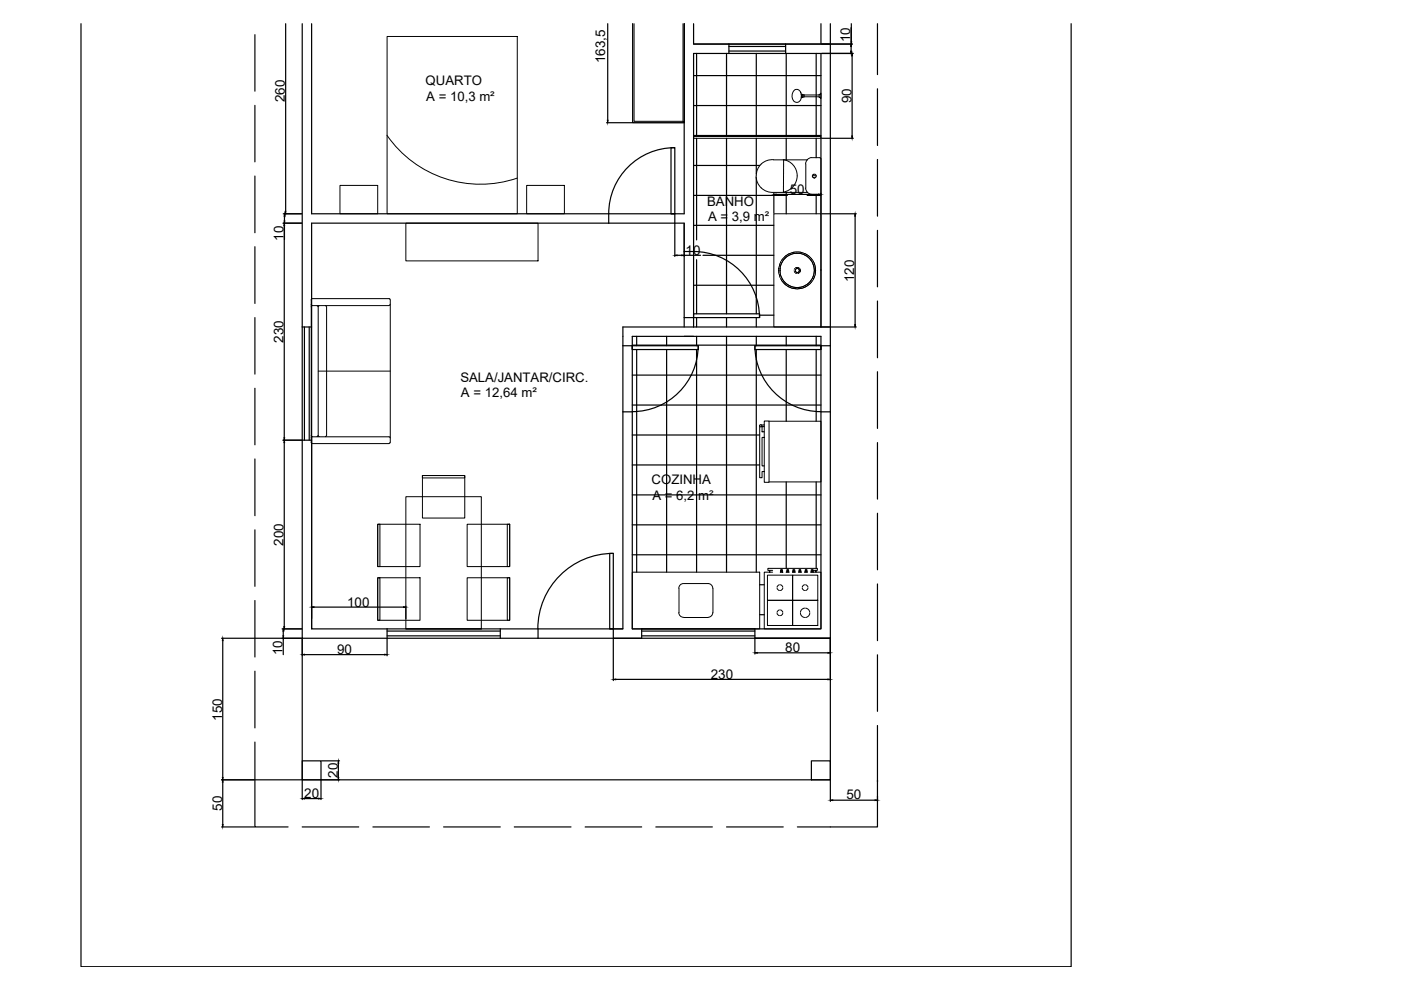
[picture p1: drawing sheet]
<svg xmlns="http://www.w3.org/2000/svg" width="297mm" height="210mm" viewBox="0 0 297 210" stroke-linecap="round" stroke-linejoin="round" font-family="sans-serif">
<!-- layer: hachura -->
<g fill="none" stroke="#000" stroke-width=".25">
<path d="M147.1 16h27M147.7 11.3v17.6M154 11.3v17.6M160.3 11.3v17.6M166.7 11.3v17.6M173 11.3v17.6M147.1 22.4h27M147.1 28.7h27M147.1 35.1h14M147.7 29.3v21.6M154 29.3v37.2M160.3 29.3v7.6"/>
<path d="M160.3 37.6v28.9M166.7 29.3v4.6M173 29.3v4.1M147.1 41.4h19.8M147.1 47.8h17M147.7 55.1v11.4M149 54.1h15.1M166.7 40.8v4.5M171.1 41.4h3M173 41.2v4.1M134.1 73.2h40M135 71.3v2"/>
<path d="M141.3 71.3v2M146.6 79.5h27.5M147.1 60.5h17M147.7 67.3v2M147.7 71.3v2M147.7 76.6v44.7M154 67.3v2M154 71.3v50M160.3 67.3v2M160.3 71.3v2M160.3 74.1v47.2M161.1 66.8h3"/>
<path d="M166.7 74.1v15.2M166.7 71.3v2M173 74.1v15.2M173 71.3v2M134.1 92.2h27M134.1 98.6h27M135 87.3v34M140.2 85.9h33.9M141.3 85.3v36M134.1 104.9h40M134.1 111.3h40M134.1 117.6h40"/>
<path d="M166.7 102.2v18.3M173 102.2v18.3M161.1 124h.9M161.1 130.3h.9M173 120.9v.4"/>
</g>
<!-- layer: equip banheiro -->
<g fill="none" stroke="#000" stroke-width=".21">
<path d="M168.4 19.1a.97 .97 0 0 1 1.1 0 .97 .97 0 0 1 .4 1 1.09 1.09 0 0 1-.2 1.3 1.09 1.09 0 0 1-1.2 .2 1.67 1.67 0 0 1-.1-2.5zM169.9 19.9v.8M169.9 20l.6 .1h3.2l.4-.3v1.1l-.4-.4h-3.2l-.6 .2M147.1 28.9h27v.4h-27zM160.3 37.3a3.5 3.5 0 0 0 3.7 3.5M166.1 33.8a3.5 3.5 0 0 1 2.9 3.5 3.5 3.5 0 0 1-2.9 3.4M166.1 33.9a8.6 8.6 0 0 0-3.5 .1 3.4 3.4 0 0 0-2.3 3.3M170.2 20.1v.5M170.3 20.1v.5M170.5 20.1v.4M170.8 39.9a1.42 1.42 0 0 0 1.3 1.3M170.8 34.8v5.1"/>
<path d="M171.2 33.9h-5.1v6.9h5.1M172.1 33.4a1.42 1.42 0 0 0-1.3 1.3M172.1 33.4h1.7M172.2 37.3h.8M173.7 20.1v.4M173.8 33.4l.2 .2M174.1 33.6v7.4M164.1 45.3h10v24h-10zM164.1 40.8h2M172.1 41.2h1.7M174 41l-.2 .2"/>
<circle cx="172.7" cy="37.3" r=".41"/>
</g>
<g fill="none" stroke="#000" stroke-width=".21">
<path d="M82.1 7.7h27.6v37.6h-27.6zM134.4 5v20.7h10.4l.3 .3h-11v-21v21h11v-21v21l-.3-.3v-20.7M72.1 39.3h8v6h-8zM82 28.7a24.1 24.1 0 0 0 27.7 9.1M111.7 39.3h8v6h-8zM86 47.3h28.1v8h-28.1zM66 64.5l.2 .3-.2 .2M66.2 63.3l-.2 .2v30.3M66.2 63.3h16.3l.2 .2M67.2 64.8l.2 .2M67.5 78.7h15.2M67.7 64.8l-.2 .2v27.4l.2 .2"/>
<path d="M69 64.8l.2 .2v27.4l-.2 .2M82.7 64.5l-.2 .3h-16.3M82.7 63.6v30.2M66 93.8l.2 .2M66 92.3l.2 .3M66.2 92.6l-.2 .2M66.2 92.6h16.3l.2 .2M67.4 92.3l-.2 .3M82.7 93.8l-.2 .2-16.3 .1M80.1 111.2h9v8.9h-9zM80.1 111.2h.4v8.9h-.4zM86 105.3h16.1v28h-16.1z"/>
<path d="M89.6 100.8h8.9v9h-8.9zM89.6 100.8h8.9v.5h-8.9zM99 111.2h9.1v8.9h-9.1zM107.6 111.2h.5v8.9h-.5zM80.1 122.5h9v9h-9zM80.1 122.5h.4v9h-.4zM99 122.5h9.1v9h-9.1zM107.6 122.5h.5v9h-.5z"/>
</g>
<!-- layer: Plumbing-Fixtures_Hachura -->
<g fill="none" stroke="#fff" stroke-width=".21">
<path d="M165.1 57v.3l.1-.7-.1 1.1M165.4 57v.3v-.7v1.1M168.4 57.3v-.1v.3l.1-.4-.1 .4 .1-.4v.5M168.5 57v.6v-.6M168.5 57v.6M168.6 56.9l-.1 .8 .1-.7M168.6 56.9v.8M168.6 56.9l-.1 .8M168.7 57.1l-.1 .5M168.7 57.1l-.1 .4v-.4v.4v-.3v.1M168.7 57.1v.5v-.5M168.7 57v.6"/>
<path d="M168.8 57l-.1 .6 .1-.6M168.8 57l-.1 .7M168.8 57v.7v-.7M168.9 56.9v.9l.1-.9M168.9 57l-.1 .7M169.1 56.9v.9l.1-.9v.9M169.3 57.7v-.7v.7M169.3 57l-.1 .7M169.4 57.1l-.1 .6M169.4 57.1v.5M169.4 57.2v.4v-.4v.4v-.4v.3l.1-.2v.1M169.5 57.7l.1-.6-.1 .6"/>
<path d="M169.6 57l-.2 .8M169.6 57.1v.6v-.6v.5v-.4v.4l.1-.4v.2M172.6 57v1l.1-.7M172.9 57l-.1 1.1 .1-.8"/>
</g>
<g fill="#fff" stroke="#fff" stroke-width=".21">
<path d="M172.9 57l-.2 1.4zM172.8 56.6l-.1 1.8zM172.8 56.6l-.2 2.2zM172.7 56.2l-.1 2.6zM172.7 56.2l-.2 3 .1-.4zM172.6 55.8l.1 .4-.2 3zM172.6 55.8l-.4 3.7 .3-.3zM172.5 55.5l.1 .3-.4 3.7zM172.5 55.5l-.5 4.3 .2-.3zM172.2 55.1l.3 .4-.5 4.3zM172.2 55.1l-.4 5 .2-.3zM172 54.8l.2 .3-.4 5zM172 54.8l-.5 5.6 .3-.3zM171.8 54.6l.2 .2-.5 5.6zM171.8 54.6l-.6 6 .3-.2zM171.5 54.3l.3 .3-.6 6zM171.5 54.3l-.7 6.5 .4-.2zM171.2 54.1l.3 .2-.7 6.5zM171.2 54.1l-.7 6.8 .3-.1zM170.8 53.9l.4 .2-.7 6.8zM170.8 53.9l-.7 7.2 .4-.2zM170.5 53.7l.3 .2-.7 7.2zM170.5 53.7l-.7 7.5 .3-.1zM170.1 53.6l.4 .1-.7 7.5zM170.1 53.6l-.7 7.6h.4zM169.8 53.5l.3 .1-.7 7.6zM169.8 53.5l-.8 7.7h.4zM169.4 53.5h.4l-.8 7.7zM169.4 53.5l-.8 7.7h.4zM169 53.5h.4l-.8 7.7zM169 53.5l-.7 7.7h.3zM168.6 53.5h.4l-.7 7.7zM168.6 53.5l-.7 7.6 .4 .1zM168.3 53.5h.3l-.7 7.6zM168.3 53.5l-.8 7.4 .4 .2zM167.9 53.6l.4-.1-.8 7.4zM167.9 53.6l-.7 7.2 .3 .1zM167.5 53.7l.4-.1-.7 7.2zM167.5 53.7l-.6 6.9 .3 .2zM167.2 53.9l.3-.2-.6 6.9zM167.2 53.9l-.7 6.5 .4 .2zM166.9 54.1l.3-.2-.7 6.5zM166.9 54.1l-.6 6 .2 .3zM166.5 54.3l.4-.2-.6 6zM166.5 54.3l-.5 5.5 .3 .3zM166.5 54.3l-.5 5.5 .3-5.2zM166.3 54.6l-.5 4.9 .2 .3zM166.3 54.6l-.5 4.9 .2-4.7zM166 54.8l-.4 4.4 .2 .3zM166 54.8l-.4 4.4 .2-4.1zM165.8 55.1l-.4 3.7 .2 .4zM165.8 55.1l-.4 3.7 .2-3.3zM165.6 55.5l-.3 2.9 .1 .4zM165.6 55.5l-.3 2.9 .1-2.6zM165.4 55.8l-.1 2.6zM165.4 55.8l-.2 2.3zM165.3 56.2l-.1 1.9zM165.3 56.2l-.2 1.5z"/>
<path d="M172.6 57l-.1 1.4zM172.6 56.6l-.1 1.8zM172.6 56.6l-.2 2.1zM172.5 56.3l-.1 2.4zM172.5 56.3l-.3 2.7zM172.4 56l.1 .3-.3 2.7zM172.4 56l-.4 3.3 .2-.3zM172.2 55.6l.2 .4-.4 3.3zM172.2 55.6l-.4 4 .2-.3zM172 55.3l.2 .3-.4 4zM172 55.3l-.4 4.6 .2-.3zM171.8 55l.2 .3-.4 4.6zM171.8 55l-.5 5.1 .3-.2zM171.6 54.8l.2 .2-.5 5.1zM171.6 54.8l-.5 5.6 .2-.3zM171.3 54.5l.3 .3-.5 5.6zM171.3 54.5l-.6 6 .4-.1zM171.1 54.3l.2 .2-.6 6zM171.1 54.3l-.7 6.4 .3-.2zM170.7 54.1l.4 .2-.7 6.4zM170.7 54.1l-.6 6.7 .3-.1zM170.4 54l.3 .1-.6 6.7zM170.4 54l-.7 6.9 .4-.1zM170.1 53.8l.3 .2-.7 6.9zM170.1 53.8l-.7 7.1h.3zM169.7 53.7l.4 .1-.7 7.1zM169.7 53.7l-.7 7.3 .4-.1zM169.4 53.7h.3l-.7 7.3zM169.4 53.7l-.8 7.2 .4 .1zM169 53.7h.4l-.8 7.2zM169 53.7l-.7 7.2h.3zM168.6 53.7h.4l-.7 7.2zM168.6 53.7l-.6 7.1 .3 .1zM168.3 53.7h.3l-.6 7.1zM168.3 53.7l-.7 7 .4 .1zM168 53.8l.3-.1-.7 7zM168 53.8l-.7 6.7 .3 .2zM167.6 54l.4-.2-.7 6.7zM167.6 54l-.6 6.4 .3 .1zM167.3 54.1l.3-.1-.6 6.4zM167.3 54.1l-.6 6 .3 .3zM167 54.3l.3-.2-.6 6zM167 54.3l-.6 5.6 .3 .2zM166.7 54.5l.3-.2-.6 5.6zM166.7 54.5l-.5 5.1 .2 .3zM166.7 54.5l-.5 5.1 .2-4.8zM166.4 54.8l-.4 4.5 .2 .3zM166.4 54.8l-.4 4.5 .2-4.3zM166.2 55l-.4 4 .2 .3zM166.2 55l-.4 4 .2-3.7zM166 55.3l-.4 3.4 .2 .3zM166 55.3l-.4 3.4 .2-3.1zM165.8 55.6l-.3 2.8 .1 .3zM165.8 55.6l-.3 2.8 .1-2.4zM165.6 56l-.1 2.4zM165.6 56l-.2 2zM165.5 56.3l-.1 1.7zM165.5 56.3l-.1 1.4z"/>
<path d="M169.5 56.9l-.1 .9zM169.5 56.9l-.1 1zM169.4 56.9v1zM169.4 56.9l-.1 1zM169.4 56.8l-.1 1.1zM169.4 56.8l-.1 1.1zM169.3 56.8v1.1zM169.3 56.8l-.1 1.1zM169.3 56.8l-.1 1.1zM169.3 56.8l-.2 1.2zM169.2 56.8l-.1 1.2zM169.2 56.8l-.1 1.2zM169.1 56.8v1.2zM169.1 56.8l-.1 1.2zM169.1 56.7l-.1 1.3zM169.1 56.7l-.1 1.3zM169 56.7v1.3zM169 56.7l-.1 1.3zM169 56.7l-.1 1.3zM169 56.7l-.1 1.3zM168.9 56.8v1.1zM168.9 56.8l-.1 1.1zM168.9 56.8l-.1 1.1zM168.9 56.8l-.1 1.1zM168.8 56.8l-.1 1.1zM168.8 56.8l-.1 1.1zM168.7 56.8v1.1zM168.7 56.8v1.1zM168.7 56.8l-.1 1zM168.7 56.8l-.1 1zM168.7 56.8l-.1 1zM168.6 56.9v.9z"/>
<path d="M169.1 56.9v.9zM169.1 56.9l-.1 .9zM169.1 56.9l-.1 .9zM169.1 56.9l-.1 .9zM169 56.9v.9zM169 56.9v.9zM169 56.9l-.1 .9zM169 56.9l-.1 .9z"/>
</g>
<g fill="none" stroke="#000" stroke-width=".21">
<circle cx="169" cy="57.3" r="3.6"/>
<circle cx="169" cy="57.3" r="3.9"/>
<circle cx="169" cy="57.4" r=".62"/>
<circle cx="169" cy="57.3" r=".45"/>
</g>
<!-- layer: Plumbing-Fixtures -->
<g fill="none" stroke="#000" stroke-width=".21">
<path d="M174.1 57.3h.1"/>
<circle cx="169" cy="57.3" r="3.6"/>
<circle cx="169" cy="57.3" r="3.9"/>
<circle cx="169" cy="57.4" r=".45"/>
<circle cx="169" cy="57.3" r=".63"/>
</g>
<!-- layer: equip cozinha -->
<g fill="none" stroke="#000" stroke-width=".21">
<path d="M161.1 90.1h.9v-.8h1.1v13h-1.1v-2.3h-.4v1.3h-.5zM161.5 90.1a.24 .24 0 0 1-.2 .4 .24 .24 0 0 1-.2-.3M161.5 90.5h.1M161.6 92.7h.4v6.1h-.4zM161.6 90.5h.4v1.1h-.4zM162 90.1v.4M162 91.6v1.1M162 98.8v1.2M163.1 89.3h11v12.9h-11M134.1 121.3h27v12h-27zM143.9 129.9a.99 .99 0 0 0 1 1M144 124.7v5.2"/>
<path d="M144.9 130.9h5.2M150.1 123.7a.99 .99 0 0 1 1 1M150.1 123.7h-5.2a.99 .99 0 0 0-1 1M151.1 129.9a.99 .99 0 0 1-1 1M151.2 124.7v5.2M162.7 127.3h5.3v5.3h-5.3zM162.7 121.9h5.3v5.4h-5.3zM162.8 120.5h10.5v.4h-.4v.4h1.2v12h-12.1v-12h1.2v-.4h-.4zM163.2 121.3h.6M163.2 120.9h.6M164.8 130l.5 .5M164.8 124.7l.5 .5"/>
<path d="M165.3 129.3l-.5 .5M165.3 124l-.5 .5M165.5 129.3l.5 .5M165.5 124l.5 .5M165.5 120.8h.4l.1 .5h-.6zM165.5 121.2h.1M165.6 121.3v-.5h.2v.5M165.8 121.2h.1M166 130l-.5 .5M166 124.7l-.5 .5M166.8 120.8h.4l.1 .5h-.6zM166.8 121.2h.1"/>
<path d="M166.9 121.3v-.5h.2v.5M167.1 121.2h.1M168 127.3h5.4v5.3h-5.4zM168 121.9h5.4v5.4h-5.4zM168.1 120.8h.4l.1 .5h-.6zM168.1 121.2h.1M168.2 121.3v-.5h.2v.5M168.4 121.2h.1M169.4 120.8h.4l.1 .5h-.6zM169.4 121.2h.1M169.5 121.3v-.5h.2v.5M169.7 121.2h.1"/>
<path d="M169.7 130a.99 .99 0 0 0 .9 .9M170.1 124.7l.5 .5M170.6 124l-.5 .5M170.6 128.9a.99 .99 0 0 0-.9 .9M170.7 120.8h.4l.1 .5h-.6zM170.7 121.2h.1M170.8 128.9a.99 .99 0 0 1 .9 .9M170.8 124l.5 .5M170.8 121.3v-.5h.2v.5M171 121.2h.1M171.3 124.7l-.5 .5M171.7 130a.99 .99 0 0 1-.9 .9"/>
<path d="M172 121.2h.1M172.1 121.3v-.5h.2v.5M172.3 121.2h.1M172.4 120.9h.5M172.5 121.3l-.1-.5h-.4l-.1 .5h1"/>
</g>
<!-- layer: alvenaria -->
<g fill="none" stroke="#000" stroke-width=".25">
<path d="M64.1 5v64.3h2v-22h63v-2h-63v-40.3M145.1 5v40.3h-2.8M147.1 5v4.3h7.4v2h-7.4v42h-2v-6h-2v-2M134.1 74.1v-2.8h40v2.8M145.1 69.3v-2h2v2M174.1 69.3v-58h-7.5v-2h9.5v64h-2M176.1 69.3h-44v4h2M66.1 92.5v40.8h16v2h-18v-42h2v40M86 133.3h16.1M106.1 133.3h8v2h-8zM129.3 133.3h2.8M130 135.3h6"/>
<path d="M136 133.3v2M160 133.3v2h16.1h-16.1h16.1v-48h-2v46h-40v-46h-2v46h-2.1v2h6"/>
</g>
<!-- layer: portas -->
<path d="M142.3 31.3h.8v14h-.8zM143.1 31.3a14 14 0 0 0-14 14M147 53.3a14 14 0 0 1 14 14M134.1 73.3h14v.8h-14zM147.1 66.5h14v.8h-14zM148 73.3a14 14 0 0 1-14 14M160 73.3a14 14 0 0 0 14 14M160 73.3h14.1v.8h-14.1zM129.3 117.3h.7v16h-.7zM130 117.3a16 16 0 0 0-16 16" fill="none" stroke="#000" stroke-width=".25"/>
<!-- layer: piso -->
<path d="M129.1 45.3h14M129.1 47.3h14M145.1 53.3v14M147.1 53.3v14M132.1 73.3v14M134.1 73.3v14M174.1 73.3v14M176.1 73.3v14M114.1 133.3h15.9M114.1 135.3h15.9" fill="none" stroke="#000" stroke-width=".25"/>
<!-- layer: cotas -->
<g fill="none" stroke="#000" stroke-width=".25">
<path d="M17.2 5v200h209.9v-200M60.6 5v39.8M128.8 5v20.5M147.2 9.3h33.5M174.1 5v4.2M174.2 11.3h6.7M176.1 5v4.2M180.5 5.9v3.4M180.5 9.8v1M180.5 5v3.8M180.7 11.8v17M128.6 26h5.4"/>
<path d="M174.2 29.3h6.7M60 47.3h4M60.1 45.3h3.9M60.3 47.8v45M60.3 45.8v1M60.3 47.3v3.5M143.1 47.4v7M143.5 54.1h1.1M145.1 47.4v7M145.1 54.1h3.4M164.1 41v4.2M164.5 41.2h9.1"/>
<path d="M174.1 41v4.2M174.2 45.3h7.4M181.3 45.8v23M134.1 79.5h12.5M135 74.1v13.2M141.3 74.1v11.2M147.7 74.1v2.5M174.2 69.3h7.4M60 93.3h4M60.3 93.8v39M134.1 85.9h6.1M47 135.3h17"/>
<path d="M47.2 135.8v29M59.8 133.3h4.2M60.1 133.8v1M60.1 135.3v3.5M64.1 135.5v3.6M64.5 138.8h17.1M66.1 128.5v2.7M66.6 128.7h18.9M82.1 135.5v3.6M86 128.5v2.7M130 135.5v8.8M160 135.5v3.2"/>
<path d="M160.6 138.4h14.9M176.1 135.5v8.8M130.5 144h45M47 165.3h17M47 175.3h6.9M47.2 165.8v9M64.1 165.4v4.1M64.5 169.3h3M68.1 165.4v4.1M68.2 165.3h3.8M68.2 161.3h3.8M71.7 161.8v3"/>
<path d="M176.1 165.4v4.5M176.6 169.7h8.9M186 165.4v4.5"/>
</g>
<!-- layer: janelas -->
<g fill="none" stroke="#000" stroke-width=".25">
<path d="M154.5 9.3h12.1M154.5 9.8h12.1M154.5 11.3h12.1M154.5 10.8h12.1M64.1 69.3v24M64.5 69.3v24M65.6 69.3v24M66.1 69.3v24M82.1 135.3h24M82.1 134.8h24M82.1 133.3h24M82.1 133.8h24"/>
<path d="M136 135.3h24M136 134.8h24M136 133.3h24M136 133.8h24"/>
</g>
<path d="M64.1 135.3v30h112v-30" fill="none" stroke="#000" stroke-width=".25"/>
<!-- layer: proj cobertura -->
<g fill="none" stroke="#000" stroke-width=".25">
<path d="M54 7.4v11.9M186 5v10.8M186 18.8v12M54 22.3v12M54 37.3v12M186 33.8v12M54 52.3v12M186 48.8v12M54 67.3v12M186 63.8v12M186 78.8v12M54 82.3v12"/>
<path d="M54 97.3v12M186 93.8v12M54 112.3v12M186 108.8v12M54 127.3v12M186 123.8v12M186 138.8v12M54 157.3v18h7.1M54 142.3v12M186 153.8v12M64.1 161.3h4v4h-4zM64.1 175.3h12"/>
<path d="M79.1 175.3h11.9M94.1 175.3h12M109 175.3h12.1M124.1 175.3h11.9M139.1 175.3h11.9M154 175.3h12.1M172 161.3h4.1v4h-4.1zM186 168.8v6.5h-16.9"/>
</g>
<!-- layer: cotas -->
<g fill="#000" stroke="#000" stroke-width=".21">
<path d="M180.4 10.8h.1v.5zM180.5 9.3v.5h-.1zM180.5 8.8h.1l-.1 .5zM180.7 11.3v.5h-.1zM128.8 25.5h.1l-.1 .5zM180.6 28.8h.1v.5zM60.3 47.3l.1 .5h-.2zM60.3 45.3l.1 .5h-.2zM60.2 46.8h.2l-.1 .5zM60.5 44.8h.1v.5zM143.1 54.1l.4-.1v.2zM144.6 54l.5 .1-.5 .1z"/>
<path d="M164.1 41.2l.4-.1v.2zM173.6 41.1l.5 .1-.5 .1zM181.3 45.3l.1 .5h-.2zM181.2 68.8h.2l-.1 .5zM60.2 92.8h.2l-.1 .5zM60.3 93.3l.1 .5h-.2zM47.2 135.3l.1 .5h-.2zM60.1 133.3v.5h-.1zM60 134.8h.1v.5zM60.2 132.8h.2l-.1 .5zM64.1 138.8l.4-.1v.2zM66.1 128.7l.5-.1v.2z"/>
<path d="M81.6 138.7l.5 .1-.5 .1zM85.5 128.6l.5 .1-.5 .1zM160 138.4l.6-.1v.2zM175.5 138.3l.6 .1-.6 .1zM130 144h.5v.1zM175.5 144h.6l-.6 .1zM47.1 174.8h.2l-.1 .5zM47.2 165.3l.1 .5h-.2zM47.1 164.8h.2l-.1 .5zM64.1 169.3l.4-.1v.2zM67.5 169.2l.6 .1-.6 .1zM71.7 164.8h.1l-.1 .5z"/>
<path d="M71.7 161.3l.1 .5h-.1zM176.1 169.7l.5-.1v.1zM185.5 169.6l.5 .1h-.5z"/>
</g>
<g font-size="2.8">
<text x="180.3" y="9" transform="rotate(-90 180.3 9)">10</text>
<text x="128.3" y="13.4" transform="rotate(-90 128.3 13.4)">163,5</text>
<text x="60.4" y="21.7" transform="rotate(-90 60.4 21.7)">260</text>
<text x="90.2" y="18.1">QUARTO</text>
<text x="90.4" y="21.4">A = 10,3 m²</text>
<text x="180.5" y="21.9" transform="rotate(-90 180.5 21.9)">90</text>
<text x="167.5" y="41.1">50</text>
<text x="149.9" y="43.6">BANHO</text>
<text x="150.1" y="46.9">A = 3,9 m²</text>
<text x="60.1" y="51" transform="rotate(-90 60.1 51)">10</text>
<text x="145.4" y="54">10</text>
<text x="181.1" y="59.8" transform="rotate(-90 181.1 59.8)">120</text>
<text x="60.1" y="72.7" transform="rotate(-90 60.1 72.7)">230</text>
<text x="97.6" y="80.9">SALA/JANTAR/CIRC.</text>
<text x="97.7" y="84.3">A = 12,64 m²</text>
<text x="138.2" y="102.7">COZINHA</text>
<text x="138.3" y="106">A = 6,2 m²</text>
<text x="60.1" y="115.7" transform="rotate(-90 60.1 115.7)">200</text>
<text x="73.6" y="128.6">100</text>
<text x="59.9" y="139" transform="rotate(-90 59.9 139)">10</text>
<text x="71.5" y="138.6">90</text>
<text x="150.7" y="143.9">230</text>
<text x="166.5" y="138.2">80</text>
<text x="47.1" y="152.8" transform="rotate(-90 47.1 152.8)">150</text>
<text x="71.6" y="164.9" transform="rotate(-90 71.6 164.9)">20</text>
<text x="47.1" y="171.9" transform="rotate(-90 47.1 171.9)">50</text>
<text x="64.5" y="169.1">20</text>
<text x="179.5" y="169.5">50</text>
</g>
</svg>
